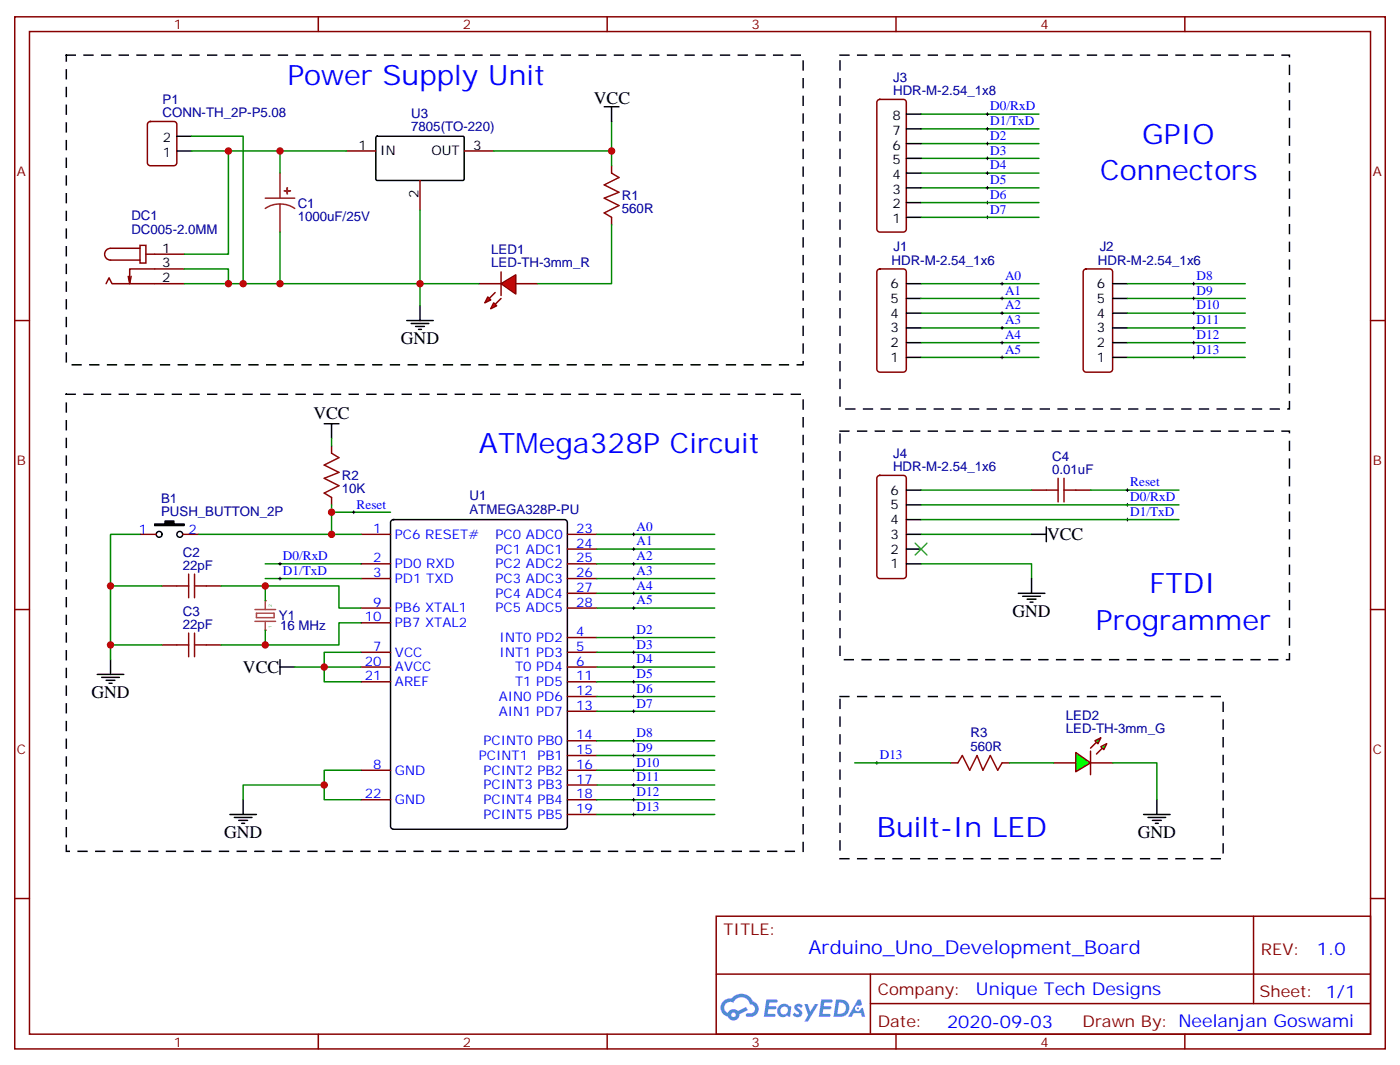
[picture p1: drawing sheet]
<svg xmlns="http://www.w3.org/2000/svg" width="335mm" height="255mm" viewBox="0 0 335 255" stroke-linecap="round" stroke-linejoin="round" font-family="sans-serif">
<g fill="none" stroke="#870000" stroke-width=".35">
<path d="M3.5 4h328.1v247h-328.1zM7.1 7.5h321v239.9h-321zM76.2 4v3.5M145.3 4v3.5M214.5 4v3.5M283.6 4v3.5M3.5 76.7h3.6M328.1 76.7h3.5M3.5 145.8h3.6M328.1 145.8h3.5M3.5 215h3.6M171.4 219.2h156.7v28.2h-156.7z"/>
<path d="M300.1 219.2v20.9M328.1 215h3.5M171.5 233.1h156.5M208.4 233.1v14.1M76.2 247.4v3.6M145.3 247.4v3.6M208.4 240.1h119.6M214.5 247.4v3.6M283.6 247.4v3.6"/>
</g>
<g fill="#5487ff">
<path d="M190.4 240.4a1.22 1.22 0 0 1 1.8 .3l-.4 .5a.47 .47 0 0 0-.4-.4 .47 .47 0 0 0-.5 .2l.1 .2a1.55 1.55 0 0 1 1 1.4 1.34 1.34 0 0 1-2.3 .2l.5-.5 .7 .4a.29 .29 0 0 0 .4-.3 .29 .29 0 0 0-.3-.3 1.04 1.04 0 0 1-.6-1.7z"/>
<path d="M183.4 239.1h2.2a.43 .43 0 0 1 .4 .1 .43 .43 0 0 1 .1 .5l-.3 .2h-1.6l-.2 .8h1.6l.2 .2a.37 .37 0 0 1-.3 .6h-1.6l-.1 1.1h1.5a.36 .36 0 0 1 .4 .3 .36 .36 0 0 1-.4 .4h-2.5z"/>
<path d="M196.6 239.1h2.3a.37 .37 0 0 1 .4 .4 .37 .37 0 0 1-.4 .4h-1.6l-.1 .8h1.5l.3 .2a.37 .37 0 0 1-.3 .6h-1.6l-.2 1.1h1.5a.36 .36 0 0 1 .4 .3 .36 .36 0 0 1-.3 .4h-2.5z"/>
<path d="M205.3 239.2h.7l.4 1.2-.6 .3a.69 .69 0 0 0-1.1 .3 .69 .69 0 0 0 .5 1 .69 .69 0 0 0 .9-.7l.4-.2 .6 2.2h-.8l-.2-.9h-1.7l-.5 .9h-.9z"/>
<path d="M192.6 240.2h.7l.7 1.8 1.1-1.8h.8l-2.5 4.2h-.9l1-1.5z"/>
<path d="M200.1 239.1l-.6 4.2h1.4a2.11 2.11 0 0 0 2.4-2.1 2.11 2.11 0 0 0-2.5-2.1zM200.8 239.9a1.39 1.39 0 0 1 1.7 1.4 1.39 1.39 0 0 1-1.8 1.3h-.2z"/>
<path d="M186.4 240.8a1.47 1.47 0 0 0-.1 2.1 1.47 1.47 0 0 0 2.1 .1l.7 .3 .3-2.3-.1-.2-.5-.1a1.49 1.49 0 0 0-2.4 .1zM187.1 241.1a.92 .92 0 0 1 1.5 .6 .92 .92 0 0 1-1.2 1 .9 .9 0 0 1-.3-1.6z"/>
<path d="M173.2 239.5a2.18 2.18 0 0 0 1 3.7 1.44 1.44 0 0 0 1.7 1 1.44 1.44 0 0 0 1.1-1.5l2-1-.4-.8-1.9 1a1.47 1.47 0 0 0-2.5 .4 1.39 1.39 0 0 1-.6-1.9 1.39 1.39 0 0 1 2-.5 2.12 2.12 0 0 1 2.1-1.3 2.12 2.12 0 0 1 1.9 1.7 1.07 1.07 0 0 1 1.1 1 1.07 1.07 0 0 1-1 1.2h-.6a.43 .43 0 0 0-.6 .3 .43 .43 0 0 0 .4 .5 1.98 1.98 0 0 0 2.6-1.2 1.98 1.98 0 0 0-1.3-2.5 2.98 2.98 0 0 0-5.1-.7l-1 .1zM175 242.8a.55 .55 0 0 1 1.1 0 .55 .55 0 0 1-1.1 0z"/>
<circle cx="205.4" cy="241.2" r=".26"/>
</g>
<path d="M146.4 29.1v7" fill="none" stroke="#008700" stroke-width=".35"/>
<path d="M42.3 36.1h3.6M42.3 32.6h3.6M90 32.8l.3-.2h20.7l.1 .3v10.1l-.3 .2-20.7-.1-.1-.3zM144.6 25.5h3.6M146.4 25.5v3.6" fill="none" stroke="#000" stroke-width=".35"/>
<path d="M35.5 29.3l.5-.2h5.6a.71 .71 0 0 1 .7 .7v9.1a.76 .76 0 0 1-.7 .8h-5.6a.76 .76 0 0 1-.7-.8v-9.1zM82.9 36.1h7.1M111.1 36.1h7.1M146.4 39.7v1.7M33.5 58.7h1.4v4.2h-1.4zM33.5 59.4h-7a1.41 1.41 0 0 0-1.5 1.4 1.41 1.41 0 0 0 1.5 1.4h7M100.5 43.2v7M146.4 52v1.8M25.4 67.9l.7-1.4 .7 1.4h17.3M31.4 66.1l-.4 1.8M34.9 60.8h9.2M44.1 64.3h-13.1v3.6l-.3-1.8" fill="none" stroke="#870000" stroke-width=".35"/>
<path d="M63.5 47.4h7.1M67 48.8l-1.8 .3-1.7 .8M67 48.8l1.9 .3 1.7 .8M67 41.4v6M67 48.8v6.7" fill="none" stroke="#8c2424" stroke-width=".35"/>
<g fill="#8c2424" stroke="#8c2424" stroke-width=".35">
<path d="M68.1 45.6l1.4 .1z"/>
<path d="M68.8 44.9v1.5z"/>
</g>
<path d="M146.4 41.4l1.8 1.1-3.6 1.7 3.6 1.8-3.6 1.4 3.6 1.8-3.6 1.7 1.8 1.1" fill="none" stroke="#a10000" stroke-width=".35"/>
<g fill="#f00" stroke="#870000" stroke-width=".35">
<path d="M119.9 67.9l3.6-2.1v4.5z"/>
<path d="M119.9 65.1v5.6z"/>
</g>
<g fill="#870000" stroke="#870000" stroke-width=".35">
<path d="M118.5 72.8l1.4-1.4z"/>
<path d="M118.5 70l-1.4 1.4z"/>
</g>
<g fill="#f00" stroke="#870000" stroke-width=".35">
<path d="M118.2 72.5l.7 .7-1.4 .7z"/>
<path d="M116.8 71l.7 .8-1.4 .7z"/>
</g>
<g fill="none" stroke="#870000" stroke-width=".35">
<path d="M114.7 67.9h5.2M123.5 67.9h5.3M86.4 127.8h7.1M86.4 134.9h7.1M86.4 138.4h7.1M135.8 127.8h7.1M135.8 134.9h7.1M135.8 138.4h7.1M135.8 131.4h7.1M86.4 156.1h7.1M86.4 159.6h7.1M86.4 145.5h7.1"/>
<path d="M86.4 149h7.1M135.8 152.5h7.1M135.8 156.1h7.1M135.8 159.6h7.1M135.8 145.5h7.1M135.8 142h7.1M86.4 163.1h7.1M135.8 163.1h7.1M135.8 166.7h7.1M135.8 170.2h7.1M135.8 177.2h7.1M86.4 184.3h7.1"/>
<path d="M86.4 191.3h7.1M135.8 184.3h7.1M135.8 180.8h7.1M135.8 187.8h7.1M135.8 191.3h7.1M135.8 194.9h7.1"/>
</g>
<g fill="none" stroke="#008700" stroke-width=".35">
<path d="M45.9 36.1h8.8v24.7h-10.6M45.9 32.6h12.3v35.3h-3.5M54.7 36.1h12.3v5.3M67 36.1h15.9M118.2 36.1h28.2v3.6M67 55.5v12.4h-8.8M100.5 50.2v17.7h-33.5M146.4 53.8v14.1h-17.6M44.1 64.3h10.6v3.6h-10.6M114.7 67.9h-14.2v5.3M77.6 159.6h8.8M86.4 156.1h-8.8v7h8.8"/>
<path d="M77.6 187.8h-19.4v3.5M86.4 184.3h-8.8v7h8.8"/>
</g>
<path d="M97.4 76.7h6.3M98.4 77.4h4.3M99.5 78.1h2.1M100.2 78.8h.7M100.5 73.2v3.5M93.7 124.5l.5-.2h40.9a.71 .71 0 0 1 .7 .7v72.7a.76 .76 0 0 1-.7 .7h-40.9a.76 .76 0 0 1-.7-.7v-72.7zM55 194.9h6.4M56.1 195.6h4.2M57.1 196.3h2.2M57.9 197h.7M58.2 191.3v3.6" fill="none" stroke="#000" stroke-width=".35"/>
<path d="M15.9 13.2h176.4v74.1h-176.4z" fill="none" stroke="#000" stroke-width=".35" stroke-dasharray="2.1 2.1"/>
<path d="M61 145.8h5M61 148.7h5M61.4 146.7h4.2v1.1h-4.2zM63.5 143.7v2.1M63.5 148.7v2.1" fill="none" stroke="#a64a4a" stroke-width=".35"/>
<g fill="#a64a4a">
<circle cx="63.5" cy="143.7" r=".18"/>
<circle cx="63.5" cy="150.8" r=".18"/>
</g>
<path d="M79.4 108.4l1.7 1.1-3.5 1.8 3.5 1.7-3.5 1.4 3.5 1.8-3.5 1.8 1.8 1M45.2 137.4v5.6M46.6 137.4v5.6M42.3 140.2h2.9M42.3 154.3h2.9M45.2 151.5v5.6M46.6 140.2h2.8M46.6 151.5v5.6M46.6 154.3h2.8M229.3 182.5l1.1-1.7 1.7 3.5 1.8-3.5 1.4 3.5 1.8-3.5 1.7 3.5 1.1-1.8" fill="none" stroke="#a10000" stroke-width=".35"/>
<g fill="none" stroke="#870000" stroke-width=".35">
<path d="M210.1 24l.5-.2h5.7a.71 .71 0 0 1 .7 .7v30.3a.76 .76 0 0 1-.7 .7h-5.7a.76 .76 0 0 1-.7-.7v-30.3zM210.1 64.6l.5-.3h5.7a.71 .71 0 0 1 .7 .8v23.2a.76 .76 0 0 1-.7 .7h-5.7a.76 .76 0 0 1-.7-.7v-23.2zM259.5 64.6l.5-.3h5.6a.71 .71 0 0 1 .7 .8v23.2a.76 .76 0 0 1-.7 .7h-5.6a.76 .76 0 0 1-.7-.7v-23.2zM79.4 106.7v1.7M79.4 119v1.8M33.5 127.8h3.9M43.7 127.8h3.9M38.8 140.2h3.5M38.8 154.3h3.5M49.4 140.2h3.5M49.4 154.3h3.5M227.5 182.5h1.8"/>
<path d="M239.9 182.5h1.8"/>
</g>
<g fill="none" stroke="#000" stroke-width=".35">
<path d="M217 37.9h3.5M217 34.4h3.5M217 30.8h3.5M217 27.3h3.5M217 52h3.5M217 48.5h3.5M217 44.9h3.5M217 41.4h3.5M217 78.5h3.5M217 74.9h3.5M217 71.4h3.5M217 67.9h3.5"/>
<path d="M266.3 78.5h3.6M266.3 74.9h3.6M266.3 71.4h3.6M266.3 67.9h3.6M217 85.5h3.5M217 82h3.5M266.3 85.5h3.6M266.3 82h3.6M77.6 101.4h3.5M79.4 101.4v3.5M26.5 157.8v3.6M67 159.6h3.6"/>
<path d="M67 157.8v3.6M23.3 161.4h6.3M24.3 162.1h4.3M25.4 162.8h2.1M26.1 163.5h.7"/>
<circle cx="38.1" cy="127.8" r=".71"/>
<circle cx="43" cy="127.8" r=".71"/>
</g>
<g fill="none" stroke="#008700" stroke-width=".35">
<path d="M220.5 27.3h28.2M220.5 30.8h28.2M220.5 34.4h28.2M220.5 37.9h28.2M220.5 41.4h28.2M220.5 44.9h28.2M220.5 48.5h28.2M220.5 52h28.2M220.5 67.9h28.2M220.5 71.4h28.2M220.5 74.9h28.2M220.5 78.5h28.2"/>
<path d="M269.9 67.9h28.2M269.9 71.4h28.2M269.9 74.9h28.2M269.9 78.5h28.2M220.5 82h28.2M220.5 85.5h28.2M269.9 82h28.2M269.9 85.5h28.2M79.4 104.9v1.8M33.5 127.8h-7v12.4M47.6 127.8h31.8M63.5 134.9h22.9"/>
<path d="M63.5 138.4h22.9M79.4 120.8v7h7M142.9 127.8h28.2M142.9 134.9h28.2M142.9 131.4h28.2M142.9 138.4h28.2M26.5 154.3v3.5M38.8 140.2h-12.3v14.1h12.3M52.9 140.2h28.2v5.3h5.3M63.5 140.2v3.5M63.5 150.8v3.5M70.6 159.6h7"/>
<path d="M86.4 149h-5.3v5.3h-28.2M142.9 159.6h28.2M142.9 152.5h28.2M142.9 156.1h28.2M142.9 142h28.2M142.9 145.5h28.2M142.9 177.2h28.2M142.9 163.1h28.2M142.9 166.7h28.2M142.9 170.2h28.2M142.9 180.8h28.2M142.9 184.3h28.2"/>
<path d="M142.9 187.8h28.2M142.9 191.3h28.2M142.9 194.9h28.2"/>
</g>
<path d="M37 125.4h2.5v-.7h2.1v.7h2.5v.3h-7.1z" fill="#000" stroke="#000" stroke-width=".35"/>
<g fill="none" stroke="#000" stroke-width=".24">
<path d="M236 27.3h.7M236 30.8h.7M236 34.4h.7M236 37.9h.7M236.4 27v.7M236.4 30.5v.7M236.4 34v.7M236.4 37.5v.7M236 41.4h.7M236 44.9h.7M236 48.5h.7M236 52h.7"/>
<path d="M236.4 41.1v.7M236.4 44.6v.7M236.4 48.1v.7M236.4 51.6v.8M239.5 67.9h.7M239.5 71.4h.7M239.5 74.9h.7M239.5 78.5h.7M239.9 67.5v.7M239.9 71v.8M239.9 74.6v.7M239.9 78.1v.7"/>
<path d="M285.4 67.9h.7M285.4 71.4h.7M285.4 74.9h.7M285.4 78.5h.7M285.8 67.5v.7M285.8 71v.8M285.8 74.6v.7M285.8 78.1v.7M239.5 82h.7M239.5 85.5h.7M239.9 81.6v.7M239.9 85.2v.7"/>
<path d="M285.4 82h.7M285.4 85.5h.7M285.8 81.6v.7M285.8 85.2v.7M66.7 134.9h.7M66.7 138.4h.7M67 134.5v.8M67 138.1v.7M151.3 134.9h.7M151.3 138.4h.7M151.3 127.8h.7M151.3 131.4h.7"/>
<path d="M151.7 127.5v.7M151.7 131v.7M151.7 134.5v.8M151.7 138.1v.7M151.3 152.5h.7M151.3 156.1h.7M151.3 159.6h.7M151.3 142h.7M151.3 145.5h.7M151.7 141.6v.7M151.7 145.1v.7M151.7 152.2v.7"/>
<path d="M151.7 155.7v.7M151.7 159.2v.7M151.3 163.1h.7M151.3 166.7h.7M151.3 170.2h.7M151.3 177.2h.7M151.7 162.8v.7M151.7 166.3v.7M151.7 169.8v.7M151.7 176.9v.7M151.3 180.8h.7M151.3 184.3h.7"/>
<path d="M151.3 187.8h.7M151.3 191.3h.7M151.3 194.9h.7M151.7 180.4v.7M151.7 183.9v.7M151.7 187.5v.7M151.7 191v.7M151.7 194.5v.7"/>
</g>
<path d="M201.1 13.2h107.6v84.7h-107.6zM15.9 94.3h176.4v109.4h-176.4z" fill="none" stroke="#000" stroke-width=".35" stroke-dasharray="2.1 2.1"/>
<path d="M257.5 180.1l3.6 2.4-3.6 2.1z" fill="#0f0" stroke="#870000" stroke-width=".35"/>
<path d="M261.1 179.7v5.6z" fill="#f00" stroke="#870000" stroke-width=".35"/>
<g fill="#870000" stroke="#870000" stroke-width=".35">
<path d="M261.1 179l1.4-1.4z"/>
<path d="M262.5 180.4l1.4-1.4z"/>
</g>
<g fill="#0f0" stroke="#870000" stroke-width=".35">
<path d="M262.1 177.2l1.4-.7-.7 1.4z"/>
<path d="M263.5 178.6l1.4-.7-.7 1.5z"/>
</g>
<path d="M210.1 113.9l.5-.2h5.7a.71 .71 0 0 1 .7 .7v23.3a.76 .76 0 0 1-.7 .7h-5.7a.76 .76 0 0 1-.7-.7v-23.3zM246.9 117.3h3.6M257.5 117.3h3.6M252.2 182.5h5.3M261.1 182.5h5.2" fill="none" stroke="#870000" stroke-width=".35"/>
<path d="M269.5 117.3h.7M269.9 116.9v.7M84.3 122.6h.7M84.7 122.2v.7M269.5 120.8h.7M269.5 124.3h.7M269.9 120.4v.7M269.9 124v.7M209.5 182.5h.8M209.9 182.2v.7" fill="none" stroke="#000" stroke-width=".24"/>
<g fill="none" stroke="#000" stroke-width=".35">
<path d="M217 117.3h3.5M217 134.9h3.5M217 131.4h3.5M217 127.8h3.5M217 124.3h3.5M217 120.8h3.5M246.9 127.8h3.6M246.9 138.4v3.6M250.5 126.1v3.5M243.8 142h6.3M244.8 142.7h4.3M245.9 143.4h2.1"/>
<path d="M246.6 144.1h.7M273.8 194.9h6.3M274.8 195.6h4.2M275.9 196.3h2.1M276.6 197h.7M276.9 191.3v3.6"/>
</g>
<path d="M220.5 117.3h26.4M261.1 117.3h21.1M79.4 122.6h14.1M220.5 134.9h26.4v3.5M220.5 127.8h26.4M220.5 120.8h61.7M220.5 124.3h61.7M204.6 182.5h22.9M241.7 182.5h10.5M266.3 182.5h10.6v8.8" fill="none" stroke="#008700" stroke-width=".35"/>
<path d="M201.1 103.2h107.6v54.6h-107.6zM201.1 166.7h91.7v38.8h-91.7z" fill="none" stroke="#000" stroke-width=".35" stroke-dasharray="2.1 2.1"/>
<path d="M250.5 117.3h2.8M253.3 114.4v5.7M254.7 117.3h2.8M254.7 114.4v5.7" fill="none" stroke="#a10000" stroke-width=".35"/>
<path d="M219.1 130l2.8 2.8M221.9 130l-2.8 2.8" fill="none" stroke="#3c3" stroke-width=".35"/>
<g fill="#c00">
<circle cx="146.4" cy="36.1" r=".88"/>
<circle cx="54.7" cy="67.9" r=".88"/>
<circle cx="54.7" cy="36.1" r=".88"/>
<circle cx="58.2" cy="67.9" r=".88"/>
<circle cx="67" cy="67.9" r=".88"/>
<circle cx="67" cy="36.1" r=".88"/>
<circle cx="100.5" cy="67.9" r=".88"/>
<circle cx="77.6" cy="159.6" r=".88"/>
<circle cx="77.6" cy="187.8" r=".88"/>
<circle cx="63.5" cy="140.2" r=".88"/>
<circle cx="63.5" cy="154.3" r=".88"/>
<circle cx="26.5" cy="154.3" r=".88"/>
<circle cx="26.5" cy="140.2" r=".88"/>
<circle cx="79.4" cy="127.8" r=".88"/>
<circle cx="79.4" cy="122.6" r=".88"/>
</g>
<g font-size="6.7" fill="#00f">
<text x="68.8" y="20.2">Power Supply Unit</text>
<text x="273.4" y="34.4">GPIO</text>
<text x="263.4" y="43.2">Connectors</text>
<text x="114.7" y="108.4">ATMega328P Circuit</text>
<text x="275.2" y="142">FTDI</text>
<text x="262.4" y="150.8">Programmer</text>
<text x="209.9" y="200.2">Built-In LED</text>
</g>
<text font-size="4.6" fill="#00f" x="193.5" y="228.2">Arduino_Uno_Development_Board</text>
<g font-size="4.2">
<text x="142.2" y="24.8">VCC</text>
<text x="96" y="82.3">GND</text>
<text x="75" y="100.3">VCC</text>
<text x="250.6" y="129.3">VCC</text>
<text x="242.4" y="147.6">GND</text>
<text x="58.1" y="161">VCC</text>
<text x="21.9" y="167">GND</text>
<text x="53.6" y="200.5">GND</text>
<text x="272.3" y="200.5">GND</text>
</g>
<g font-size="4.2" fill="#00f">
<text x="315.2" y="228.5">1.0</text>
<text x="233.6" y="238">Unique Tech Designs</text>
<text x="226.7" y="245.8">2020-09-03</text>
</g>
<g font-size="3.9" fill="#800">
<text x="173.2" y="223.8">TITLE:</text>
<text x="301.8" y="228.5">REV:</text>
<text x="210.1" y="238">Company:</text>
<text x="301.5" y="238.6">Sheet: 1/1</text>
<text x="210.1" y="245.7">Date:</text>
<text x="259.2" y="245.8">Drawn By: Neelanjan Goswami</text>
</g>
<g font-size="3.2" fill="#800">
<text x="41.6" y="7">1</text>
<text x="110.8" y="7">2</text>
<text x="179.9" y="7">3</text>
<text x="249.1" y="7">4</text>
<text x="4.1" y="42.1">A</text>
<text x="328.6" y="42.1">A</text>
<text x="4.1" y="111.3">B</text>
<text x="328.6" y="111.3">B</text>
<text x="4.1" y="180.4">C</text>
<text x="328.6" y="180.4">C</text>
<text x="41.6" y="250.4">1</text>
<text x="110.8" y="250.4">2</text>
<text x="179.9" y="250.4">3</text>
<text x="249.1" y="250.4">4</text>
</g>
<g font-size="3.2" fill="#000080">
<text x="213.8" y="22.7">HDR-M-2.54_1x8</text>
<text x="213.8" y="19.6">J3</text>
<text x="38.9" y="28">CONN-TH_2P-P5.08</text>
<text x="38.9" y="24.9">P1</text>
<text x="98.4" y="28.2">U3</text>
<text x="98.4" y="31.4">7805(TO-220)</text>
<text x="148.9" y="47.9">R1</text>
<text x="31.5" y="52.6">DC1</text>
<text x="71.3" y="52.8">1000uF/25V</text>
<text x="71.3" y="49.6">C1</text>
<text x="148.9" y="51">560R</text>
<text x="31.5" y="55.9">DC005-2.0MM</text>
<text x="213.9" y="59.9">J1</text>
<text x="263.2" y="59.9">J2</text>
<text x="117.6" y="64">LED-TH-3mm_R</text>
<text x="117.6" y="60.8">LED1</text>
<text x="213.4" y="63.3">HDR-M-2.54_1x6</text>
<text x="262.8" y="63.3">HDR-M-2.54_1x6</text>
<text x="213.8" y="112.7">HDR-M-2.54_1x6</text>
<text x="213.8" y="109.6">J4</text>
<text x="251.9" y="113.4">0.01uF</text>
<text x="251.9" y="110.3">C4</text>
<text x="81.8" y="118">10K</text>
<text x="81.8" y="114.9">R2</text>
<text x="112.4" y="119.6">U1</text>
<text x="38.6" y="123.5">PUSH_BUTTON_2P</text>
<text x="38.6" y="120.3">B1</text>
<text x="112.4" y="122.9">ATMEGA328P-PU</text>
<text x="43.8" y="136.3">22pF</text>
<text x="43.8" y="133.2">C2</text>
<text x="43.8" y="147.3">C3</text>
<text x="66.8" y="148.4">Y1</text>
<text x="43.8" y="150.4">22pF</text>
<text x="67" y="150.8">16 MHz</text>
<text x="255.2" y="172.3">LED2</text>
<text x="232.3" y="179.7">560R</text>
<text x="232.3" y="176.4">R3</text>
<text x="255.2" y="175.5">LED-TH-3mm_G</text>
</g>
<g font-size="3.2">
<text x="213.6" y="28.7">8</text>
<text x="39" y="34">2</text>
<text x="85.8" y="35.8">1</text>
<text x="113.2" y="35.8">3</text>
<text x="213.6" y="35.8">6</text>
<text x="213.6" y="32.2">7</text>
<text x="39" y="37.5">1</text>
<text x="91" y="37.2">IN</text>
<text x="103.3" y="37.2">OUT</text>
<text x="213.6" y="39.3">5</text>
<text x="100.2" y="47.3" transform="rotate(-90 100.2 47.3)">2</text>
<text x="213.6" y="46.4">3</text>
<text x="213.6" y="42.8">4</text>
<text x="213.6" y="53.4">1</text>
<text x="213.6" y="49.9">2</text>
<text x="38.8" y="64">3</text>
<text x="38.8" y="60.5">1</text>
<text x="38.8" y="67.5">2</text>
<text x="213.2" y="68.9">6</text>
<text x="262.6" y="68.9">6</text>
<text x="213.2" y="76">4</text>
<text x="213.2" y="72.5">5</text>
<text x="262.6" y="76">4</text>
<text x="262.6" y="72.5">5</text>
<text x="213.2" y="83">2</text>
<text x="213.2" y="79.5">3</text>
<text x="262.6" y="83">2</text>
<text x="262.6" y="79.5">3</text>
<text x="213.2" y="86.6">1</text>
<text x="262.6" y="86.6">1</text>
<text x="213.2" y="118.3">6</text>
<text x="213.2" y="125.4">4</text>
<text x="213.2" y="121.8">5</text>
<text x="213.2" y="128.9">3</text>
<text x="213.2" y="136">1</text>
<text x="213.2" y="132.4">2</text>
</g>
<g font-size="3.2" fill="#00f">
<text x="237.1" y="26.4">D0/RxD</text>
<text x="237.1" y="30">D1/TxD</text>
<text x="237.1" y="33.5">D2</text>
<text x="237.1" y="37">D3</text>
<text x="237.1" y="40.5">D4</text>
<text x="237.1" y="44.1">D5</text>
<text x="237.1" y="47.6">D6</text>
<text x="237.1" y="51.1">D7</text>
<text x="240.6" y="67">A0</text>
<text x="240.6" y="70.5">A1</text>
<text x="286.5" y="67">D8</text>
<text x="286.5" y="70.5">D9</text>
<text x="240.6" y="74">A2</text>
<text x="240.6" y="77.6">A3</text>
<text x="286.5" y="74">D10</text>
<text x="286.5" y="77.6">D11</text>
<text x="240.6" y="81.1">A4</text>
<text x="286.5" y="81.1">D12</text>
<text x="240.6" y="84.6">A5</text>
<text x="286.5" y="84.6">D13</text>
<text x="270.6" y="116.4">Reset</text>
<text x="270.6" y="119.9">D0/RxD</text>
<text x="85.4" y="121.7">Reset</text>
<text x="270.6" y="123.4">D1/TxD</text>
<text x="33.3" y="127.8">1</text>
<text x="45.2" y="127.8">2</text>
<text x="89.4" y="127.5">1</text>
<text x="94.5" y="128.9">PC6 RESET#</text>
<text x="118.7" y="128.9">PC0 ADC0</text>
<text x="137.9" y="127.5">23</text>
<text x="137.9" y="131">24</text>
<text x="152.4" y="127">A0</text>
<text x="152.4" y="130.5">A1</text>
<text x="67.7" y="134">D0/RxD</text>
<text x="67.7" y="137.5">D1/TxD</text>
<text x="89.4" y="134.5">2</text>
<text x="94.5" y="136">PD0 RXD</text>
<text x="118.7" y="132.4">PC1 ADC1</text>
<text x="118.7" y="136">PC2 ADC2</text>
<text x="137.9" y="134.5">25</text>
<text x="152.4" y="134">A2</text>
<text x="152.4" y="137.5">A3</text>
<text x="89.4" y="138.1">3</text>
<text x="94.5" y="139.5">PD1 TXD</text>
<text x="118.7" y="139.5">PC3 ADC3</text>
<text x="118.7" y="143">PC4 ADC4</text>
<text x="137.9" y="138.1">26</text>
<text x="137.9" y="141.6">27</text>
<text x="152.4" y="141.1">A4</text>
<text x="87.3" y="148.7">10</text>
<text x="89.4" y="145.1">9</text>
<text x="94.5" y="146.5">PB6 XTAL1</text>
<text x="118.7" y="146.5">PC5 ADC5</text>
<text x="137.9" y="145.1">28</text>
<text x="152.4" y="144.6">A5</text>
<text x="89.4" y="155.7">7</text>
<text x="94.5" y="150.1">PB7 XTAL2</text>
<text x="119.6" y="153.6">INT0 PD2</text>
<text x="137.9" y="152.2">4</text>
<text x="137.9" y="155.7">5</text>
<text x="152.4" y="151.7">D2</text>
<text x="152.4" y="155.2">D3</text>
<text x="87.3" y="159.2">20</text>
<text x="94.5" y="157.1">VCC</text>
<text x="94.5" y="160.7">AVCC</text>
<text x="119.6" y="157.1">INT1 PD3</text>
<text x="123.3" y="160.7">T0 PD4</text>
<text x="137.9" y="159.2">6</text>
<text x="152.4" y="158.7">D4</text>
<text x="87.3" y="162.8">21</text>
<text x="94.5" y="164.2">AREF</text>
<text x="119.4" y="167.7">AIN0 PD6</text>
<text x="123.3" y="164.2">T1 PD5</text>
<text x="137.9" y="162.8">11</text>
<text x="137.9" y="166.3">12</text>
<text x="152.4" y="162.2">D5</text>
<text x="152.4" y="165.8">D6</text>
<text x="119.4" y="171.2">AIN1 PD7</text>
<text x="137.9" y="169.8">13</text>
<text x="152.4" y="169.3">D7</text>
<text x="115.7" y="178.3">PCINT0 PB0</text>
<text x="137.9" y="176.9">14</text>
<text x="152.4" y="176.4">D8</text>
<text x="152.4" y="179.9">D9</text>
<text x="89.4" y="183.9">8</text>
<text x="94.5" y="185.3">GND</text>
<text x="114.6" y="181.8">PCINT1</text>
<text x="115.7" y="185.3">PCINT2 PB2</text>
<text x="128.7" y="181.8">PB1</text>
<text x="137.9" y="180.4">15</text>
<text x="137.9" y="183.9">16</text>
<text x="152.4" y="183.4">D10</text>
<text x="210.6" y="181.6">D13</text>
<text x="87.3" y="191">22</text>
<text x="115.7" y="188.9">PCINT3 PB3</text>
<text x="137.9" y="187.5">17</text>
<text x="137.9" y="191">18</text>
<text x="152.4" y="186.9">D11</text>
<text x="152.4" y="190.5">D12</text>
<text x="94.5" y="192.4">GND</text>
<text x="115.7" y="192.4">PCINT4 PB4</text>
<text x="115.7" y="195.9">PCINT5 PB5</text>
<text x="137.9" y="194.5">19</text>
<text x="152.4" y="194">D13</text>
</g>
<g font-size="1.1" fill="#4ba54b">
<text x="65.1" y="145.1" transform="rotate(-90 65.1 145.1)">2</text>
<text x="65.1" y="150.2" transform="rotate(-90 65.1 150.2)">1</text>
</g>
</svg>
